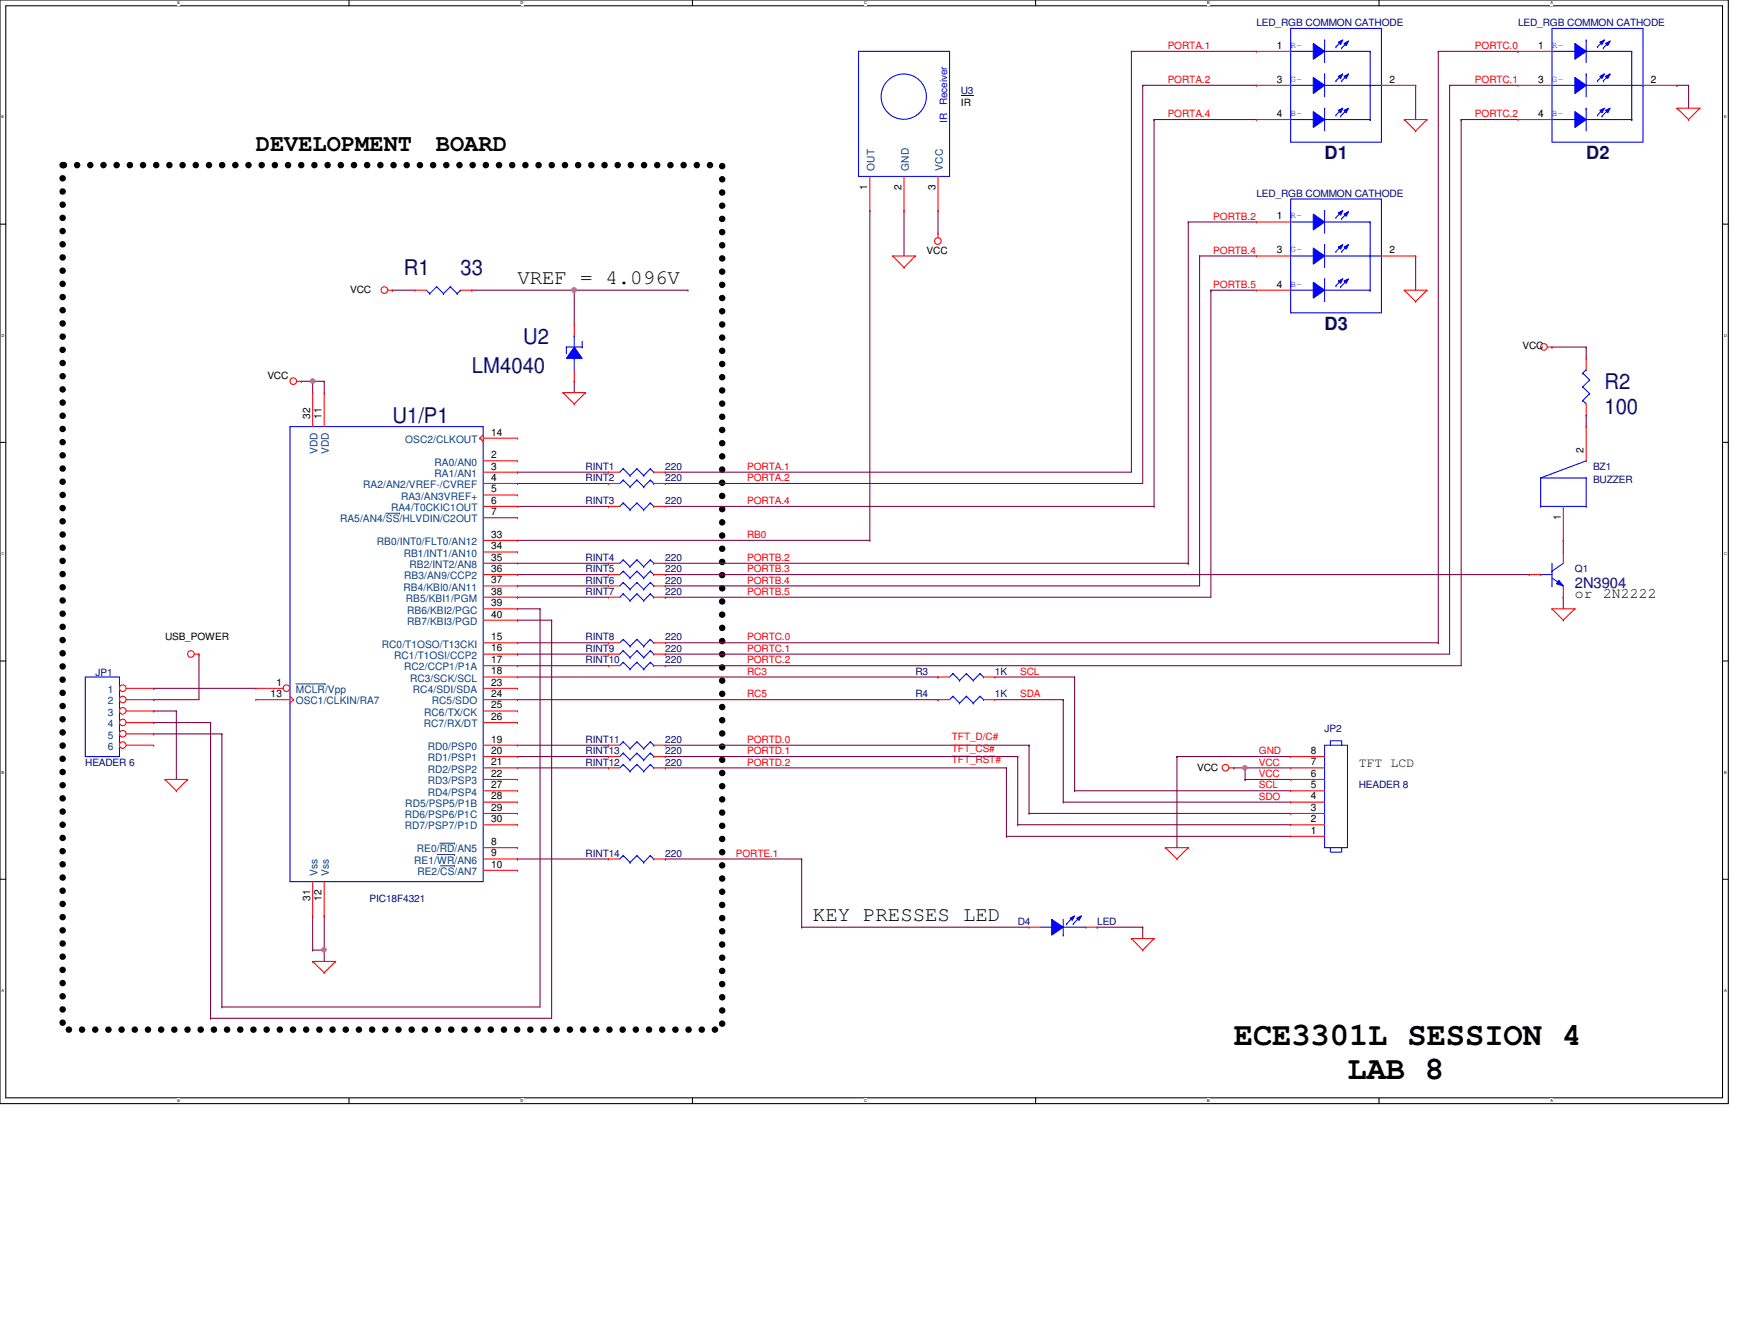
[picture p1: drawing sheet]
<svg xmlns="http://www.w3.org/2000/svg" width="279mm" height="216mm" viewBox="0 0 279 216" stroke-linecap="round" stroke-linejoin="round" font-family="sans-serif">
<path d="M0 0h278v177.4h-278zM.9 .9h276.2v175.6h-276.2z" fill="none" stroke="#000" stroke-width=".17"/>
<g fill="#fff">
<path d="M28.5 .1h.5v.7h-.5z"/>
<path d="M28.5 176.6h.5v.7h-.5z"/>
</g>
<path d="M56.1 0v.9M56.1 176.5v.9" fill="none" stroke="#000" stroke-width=".17"/>
<g fill="#fff">
<path d="M83.7 .1h.5v.7h-.5z"/>
<path d="M83.7 176.6h.5v.7h-.5z"/>
</g>
<path d="M111.4 0v.9M111.4 176.5v.9" fill="none" stroke="#000" stroke-width=".17"/>
<g fill="#fff">
<path d="M139 .1h.4v.7h-.4z"/>
<path d="M139 176.6h.4v.7h-.4z"/>
</g>
<path d="M166.6 0v.9M166.6 176.5v.9" fill="none" stroke="#000" stroke-width=".17"/>
<g fill="#fff">
<path d="M194.2 .1h.4v.7h-.4z"/>
<path d="M194.2 176.6h.4v.7h-.4z"/>
</g>
<path d="M221.8 0v.9M221.8 176.5v.9" fill="none" stroke="#000" stroke-width=".17"/>
<g fill="#fff">
<path d="M249.4 .1h.4v.7h-.4z"/>
<path d="M249.4 176.6h.4v.7h-.4z"/>
<path d="M.3 18.5h.4v.7h-.4z"/>
<path d="M277.3 18.5h.4v.7h-.4z"/>
<path d="M.3 53.6h.4v.7h-.4z"/>
<path d="M277.3 53.6h.5v.7h-.5z"/>
</g>
<path d="M0 36h.9M277.1 36h.9" fill="none" stroke="#000" stroke-width=".17"/>
<g fill="#fff">
<path d="M.3 88.6h.4v.8h-.4z"/>
<path d="M277.3 88.6h.5v.8h-.5z"/>
</g>
<path d="M0 71.1h.9M277.1 71.1h.9" fill="none" stroke="#000" stroke-width=".17"/>
<g fill="#fff">
<path d="M.3 123.8h.4v.7h-.4z"/>
<path d="M277.3 123.8h.4v.7h-.4z"/>
</g>
<path d="M0 106.3h.9M277.1 106.3h.9" fill="none" stroke="#000" stroke-width=".17"/>
<g fill="#fff">
<path d="M.3 158.9h.3v.7h-.3z"/>
<path d="M277.3 158.9h.4v.7h-.4z"/>
</g>
<path d="M0 141.4h.9M277.1 141.4h.9" fill="none" stroke="#000" stroke-width=".17"/>
<path d="M10.1 26.5h106.1v139h-106.1z" fill="none" stroke="#000" stroke-width="1.1" stroke-dasharray="0 2.1"/>
<path d="M52.2 152.7h.1M52.2 152.7v1.9M176.5 149.1h.1M176.5 149.1h7.3M183.8 149.1h.1M183.8 149.1v1.8" fill="none" stroke="#800040" stroke-width=".17"/>
<circle cx="52.1" cy="152.7" r=".34" fill="#f0f"/>
<circle cx="52.1" cy="152.7" r=".34" fill="none" stroke="#f0f" stroke-width=".17"/>
<path d="M50.3 61.3h.1M50.3 61.3h1.9M50.3 152.7h.1M50.3 152.7h1.9" fill="none" stroke="#800040" stroke-width=".17"/>
<circle cx="50.3" cy="61.3" r=".34" fill="#f0f"/>
<circle cx="50.3" cy="61.3" r=".34" fill="none" stroke="#f0f" stroke-width=".17"/>
<g fill="none" stroke="#800040" stroke-width=".17">
<path d="M233.2 13.7h.1M233.2 13.7h11M63.1 46.7h.1M63.1 46.7h3.7M75.9 46.7h.1M75.9 46.7h34.8M92.4 46.7h.1M92.4 46.7v5.5M110.7 46.7h.1M48.5 61.3h.1M48.5 61.3h1.8M50.3 61.3h.1"/>
<path d="M50.3 61.3v1.8M52.2 61.3h.1M52.2 61.3v1.8M83.2 75.9h.1M83.2 75.9h14.7M92.4 61.3h.1M92.4 61.3v1.8M107 75.9h.1M107 77.7h.1M107 75.9h75M107 77.7h76.8M83.2 99.7h.1"/>
<path d="M83.2 97.9h.1M83.2 94.2h.1M83.2 96h.1M83.2 99.7h5.5M83.2 97.9h3.7M83.2 94.2h14.7M83.2 96h14.7M83.2 92.4h14.7M86.9 97.9h.1M86.9 97.9v64h-51.2M88.7 99.7h.1M88.7 99.7v64h-54.8"/>
<path d="M97.9 92.4h.1M107 96h.1M107 96h87.8M24.7 112.5h.1M24.7 118h.1M24.7 116.2h.1M24.7 110.7h.1M24.7 114.3h.1M24.7 118h11M24.7 116.2h9.2M24.7 110.7h16.4M24.7 114.3h3.7"/>
<path d="M28.4 114.3h.1M28.4 114.3v11M32 105.2h.1M32 105.2v7.3h-7.3M33.9 116.2h.1M33.9 116.2v47.5M35.7 118h.1M35.7 118v43.9M83.2 112.5h67.7M83.2 119.8h14.7M83.2 108.8h67.7M97.9 119.8h.1"/>
<path d="M150.9 108.8h.1M150.9 112.5h.1M83.2 121.6h14.7M83.2 123.4h14.7M97.9 121.6h.1M97.9 123.4h.1M50.3 147.2h.1M50.3 147.2v5.5M52.2 147.2h.1M52.2 147.2v5.5M33.9 163.7h.1M35.7 161.9h.1"/>
</g>
<circle cx="92.3" cy="46.6" r=".37" fill="#f0f"/>
<circle cx="92.3" cy="46.6" r=".37" fill="none" stroke="#f0f" stroke-width=".17"/>
<g fill="none" stroke="#800040" stroke-width=".17">
<path d="M182 8.3h.1M182 8.3h20.1M182 8.3v67.6M183.8 13.7h.1M183.8 13.7h18.3M183.8 13.7v64M227.7 13.7h.1M227.7 13.7v5.5M233.2 13.7h.1M233.2 13.7v91.5h-126.2M235 19.2h.1M235 19.2v87.8h-128"/>
<path d="M235 19.2h9.2M269.7 13.7h.1M269.7 13.7h1.9M271.6 13.7h.1M271.6 13.7v3.7M193 41.1h.1M193 41.1h9.1M193 41.1v53.1h-86M194.8 46.7h.1M194.8 46.7h7.3M194.8 46.7v49.3M227.7 41.1h.1"/>
<path d="M227.7 41.1v5.6M249.6 55.8h.1M249.6 55.8h5.5M255.1 55.8h.1M255.1 55.8v1.8M83.2 77.7h.1M83.2 77.7h14.7M255.1 66.8h.1M255.1 66.8v1.8M83.2 86.9h56.7M107 94.2h.1M107 92.4h.1"/>
<path d="M107 92.4h139M139.9 86.9h.1M251.5 86.9h.1M251.5 96h.1M251.5 86.9v1.8M251.5 96v1.9M107 105.2h.1M107 107h.1M107 119.8h58.5M165.5 119.8h.1M165.5 119.8v11M83.2 138.1h.1"/>
<path d="M83.2 138.1h14.7M107 138.1h.1M107 123.4h.1M107 121.6h.1M107 138.1h21.9M107 123.4h54.9M107 121.6h56.7M128.9 138.1h.1M128.9 138.1v11M161.9 123.4h.1M161.9 123.4v11.1M163.7 121.6h.1"/>
<path d="M163.7 121.6v11M171 128.9h.1M171 128.9h36.6M172.8 127.1h.1M172.8 127.1h34.8M198.5 123.4h.1M198.5 123.4h1.8M128.9 149.1h.1M128.9 149.1h36.6"/>
</g>
<circle cx="200.2" cy="123.4" r=".34" fill="#f0f"/>
<circle cx="200.2" cy="123.4" r=".34" fill="none" stroke="#f0f" stroke-width=".17"/>
<g fill="none" stroke="#800040" stroke-width=".17">
<path d="M185.6 19.2h.1M185.6 19.2v62.2M185.6 19.2h16.5M231.4 8.3h.1M231.4 8.3v95M231.4 8.3h12.8M244.2 8.3h.1M139.9 33.9h.1M139.9 33.9v53M145.4 33.9h.1M145.4 33.9v7.2M150.9 33.9h.1"/>
<path d="M150.9 33.9v3.6M191.1 35.7h.1M191.1 35.7h11M191.1 35.7v54.9M83.2 81.4h14.7M83.2 90.6h14.7M97.9 81.4h.1M97.9 90.6h.1M107 81.4h78.6M107 90.6h84.1M185.6 81.4h.1M191.1 90.6h.1"/>
<path d="M83.2 105.2h.1M83.2 107h.1M83.2 103.3h14.7M83.2 105.2h14.7M83.2 107h14.7M97.9 103.3h.1M107 103.3h124.4M160 112.5h11M160 108.8h12.8M171 112.5h.1M171 112.5v16.4M172.8 108.8h.1"/>
<path d="M172.8 108.8v18.3M231.4 103.3h.1M161.9 134.5h.1M161.9 134.5h45.7M163.7 132.6h.1M163.7 132.6h43.9M165.5 130.8h.1M165.5 130.8h42.1M189.3 121.6h.1M189.3 121.6h18.3M189.3 121.6v14.7M200.3 125.3h.1"/>
<path d="M200.3 123.4h.1M200.3 125.3h7.3M200.3 123.4v1.9M200.3 123.4h7.3"/>
</g>
<g fill="none" stroke="#f00" stroke-width=".17">
<path d="M225.9 19.2h.1M225.9 19.2h3.6M225.9 19.2l1.8 1.8M229.5 19.2h.1M229.5 19.2l-1.8 1.8M269.7 17.4h.1M269.7 17.4h3.7M269.7 17.4l1.9 1.8M271.6 19.2h.1M273.4 17.4h.1M273.4 17.4l-1.8 1.8M150.9 37.5h.1"/>
<path d="M150.9 37.5v.7M227.7 21h.1M62.4 46.7h.7M63.1 46.7h.1M143.6 41.1h.1M143.6 41.1h3.6M143.6 41.1l1.8 1.9M145.4 43h.1M147.2 41.1h.1M147.2 41.1l-1.8 1.9M225.9 46.7h.1M225.9 46.7h3.6"/>
<path d="M225.9 46.7l1.8 1.8M227.7 48.5h.1M229.5 46.7h.1M229.5 46.7l-1.8 1.8M248.9 55.8h.7M249.6 55.8h.1M47.8 61.3h.7M48.5 61.3h.1M90.6 63.1h.1M90.6 63.1h3.6M90.6 63.1l1.8 1.8M92.4 64.9h.1"/>
<path d="M94.2 63.1h.1M94.2 63.1l-1.8 1.8M97.9 90.6h.1M97.9 90.6h1.8M105.2 90.6h1.8M107 90.6h.1M249.6 97.9h.1M249.6 97.9h3.7M249.6 97.9l1.9 1.8M251.5 99.7h.1M253.3 97.9h.1M253.3 97.9l-1.8 1.8"/>
<path d="M31.3 105.2h.7M32 105.2h.1M26.5 125.3h.1M26.5 125.3h3.7M26.5 125.3l1.9 1.8M28.4 127.1h.1M30.2 125.3h.1M30.2 125.3l-1.8 1.8M187.5 136.3h.1M187.5 136.3h3.6M187.5 136.3l1.8 1.8M189.3 138.1h.1"/>
<path d="M191.1 136.3h.1M191.1 136.3l-1.8 1.8M197.7 123.4h.8M198.5 123.4h.1M50.3 154.6h.1M50.3 154.6h3.7M50.3 154.6l1.9 1.8M52.2 156.4h.1M54 154.6h.1M54 154.6l-1.8 1.8M182 150.9h.1M182 150.9h3.6"/>
<path d="M182 150.9l1.8 1.8M183.8 152.7h.1M185.6 150.9h.1M185.6 150.9l-1.8 1.8"/>
<circle cx="150.8" cy="38.8" r=".54"/>
<circle cx="61.8" cy="46.6" r=".54"/>
<circle cx="248.3" cy="55.8" r=".54"/>
<circle cx="47.2" cy="61.3" r=".54"/>
<circle cx="30.7" cy="105.1" r=".54"/>
<circle cx="197.1" cy="123.4" r=".54"/>
</g>
<path d="M100.2 90h.1M100.2 90l-.5 .6M100.2 90l1.1 1.1M101.3 91.1h.1M102.4 90h.1M102.4 90l-1.1 1.1M102.4 90l1.1 1.1M103.5 91.1h.1M104.6 90h.1M104.6 90l-1.1 1.1M104.6 90l.6 .6M105.2 90.6h.1" fill="none" stroke="#00f" stroke-width=".17"/>
<path d="M211.2 7l1.9 1.3-1.9 1.2z" fill-rule="evenodd" fill="#00f"/>
<path d="M211.2 7l1.9 1.3-1.9 1.2z" fill="none" stroke="#00f" stroke-width=".17"/>
<path d="M215.3 6.8l.7-.4-.4 .8z" fill-rule="evenodd" fill="#00f"/>
<path d="M214.9 7.5h.1M215.3 6.8l.7-.4-.4 .8zM216 6.4l-1.1 1.1" fill="none" stroke="#00f" stroke-width=".17"/>
<path d="M216.2 7l.7-.4-.4 .7z" fill-rule="evenodd" fill="#00f"/>
<path d="M207.6 8.3h12.8M213.1 6.4h.1M213.1 6.4v3.7M214.9 18.5h.1M216 17.4l-1.1 1.1M216.2 7l.7-.4-.4 .7zM220.4 8.3h.1" fill="none" stroke="#00f" stroke-width=".17"/>
<path d="M211.2 12.4l1.9 1.3-1.9 1.3z" fill-rule="evenodd" fill="#00f"/>
<path d="M211.2 12.4l1.9 1.3-1.9 1.3z" fill="none" stroke="#00f" stroke-width=".17"/>
<path d="M211.2 17.9l1.9 1.3-1.9 1.3z" fill-rule="evenodd" fill="#00f"/>
<path d="M207.6 13.7h12.8M207.6 19.2h12.8M211.2 17.9l1.9 1.3-1.9 1.3zM215.6 18.7h.1M215.8 13h.1M216.7 17.6l-1.1 1.1M216.9 11.9l-1.1 1.1M220.4 13.7h.1M220.4 19.2h.1" fill="none" stroke="#00f" stroke-width=".17"/>
<path d="M215.3 12.3l.7-.4-.4 .7z" fill-rule="evenodd" fill="#00f"/>
<path d="M215.3 12.3l.7-.4-.4 .7z" fill="none" stroke="#00f" stroke-width=".17"/>
<path d="M216.2 12.3l.7-.4-.4 .7z" fill-rule="evenodd" fill="#00f"/>
<path d="M216.2 12.3l.7-.4-.4 .7z" fill="none" stroke="#00f" stroke-width=".17"/>
<path d="M215.3 17.7l.7-.3-.4 .7z" fill-rule="evenodd" fill="#00f"/>
<path d="M215.3 17.7l.7-.3-.4 .7z" fill="none" stroke="#00f" stroke-width=".17"/>
<path d="M216.2 17.7l.7-.3-.4 .7z" fill-rule="evenodd" fill="#00f"/>
<g fill="none" stroke="#00f" stroke-width=".17">
<path d="M207.6 4.6h14.6v18.3h-14.6zM213.1 11.9h.1M213.1 17.4h.1M213.1 11.9v3.7M213.1 17.4v3.6M214.9 13h.1M215.8 7.7h.1M216 11.9l-1.1 1.1M216.2 17.7l.7-.3-.4 .7zM216.9 6.6l-1.1 1.1M220.4 19.2h.1M220.4 8.3v10.9"/>
<path d="M220.4 13.7h1.8M222.2 13.7h.1M91.1 55.8h.1M91.1 56.7h.1M91.1 55.8h2.5M91.1 55.8v.9M92.4 57.6h.1M92.4 54h.1M92.4 54v1.8M92.4 57.6v1.8M93.6 55.8h.1M93.6 54.9v.9"/>
</g>
<path d="M202.1 8.3h.1M202.1 13.7h.1M202.1 19.2h.1M202.1 8.3h5.5M202.1 13.7h5.5M202.1 19.2h5.5M222.2 13.7h5.5M227.7 13.7h.1" fill="none" stroke="#f00" stroke-width=".17"/>
<path d="M92.4 55.8l1.2 1.8h-2.5z" fill-rule="evenodd" fill="#00f"/>
<g fill="none" stroke="#00f" stroke-width=".17">
<path d="M92.4 55.8l1.2 1.8h-2.5zM46.7 68.6h31v73.1h-31zM100.2 75.4h.1M100.2 75.4l-.5 .5M100.2 75.4l1.1 1.1M101.3 76.5h.1M102.4 75.4h.1M102.4 75.4l-1.1 1.1M102.4 75.4l1.1 1.1M103.5 76.5h.1M104.6 75.4h.1M104.6 75.4l-1.1 1.1"/>
<path d="M104.6 75.4l.6 .5M105.2 75.9h.1M100.2 80.9h.1M100.2 80.9l-.5 .5M100.2 80.9l1.1 1.1M101.3 82h.1M102.4 80.9h.1M102.4 80.9l-1.1 1.1M102.4 80.9l1.1 1.1M103.5 82h.1M104.6 80.9h.1M104.6 80.9l-1.1 1.1"/>
<path d="M104.6 80.9l.6 .5M105.2 81.4h.1M100.2 104.6h.1M100.2 102.8h.1M100.2 104.6l-.5 .6M100.2 104.6l1.1 1.1M100.2 102.8l-.5 .5M100.2 102.8l1.1 1.1M101.3 105.7h.1M101.3 103.9h.1M102.4 104.6h.1M102.4 102.8h.1"/>
<path d="M102.4 104.6l-1.1 1.1M102.4 104.6l1.1 1.1M102.4 102.8l-1.1 1.1M102.4 102.8l1.1 1.1M103.5 105.7h.1M103.5 103.9h.1M104.6 104.6h.1M104.6 102.8h.1M104.6 104.6l-1.1 1.1M104.6 104.6l.6 .6M104.6 102.8l-1.1 1.1M104.6 102.8l.6 .5"/>
<path d="M105.2 105.2h.1M105.2 103.3h.1"/>
</g>
<g fill="none" stroke="#f00" stroke-width=".17">
<path d="M92.4 52.2h.1M92.4 52.2v1.8M92.4 59.4v1.9M92.4 61.3h.1M97.9 75.9h.1M97.9 75.9h1.8M105.2 75.9h1.8M107 75.9h.1M97.9 81.4h.1M97.9 81.4h1.8M105.2 81.4h1.8M107 81.4h.1"/>
<path d="M97.9 105.2h.1M97.9 103.3h.1M97.9 105.2h1.8M97.9 103.3h1.8M105.2 105.2h1.8M105.2 103.3h1.8M107 105.2h.1M107 103.3h.1"/>
</g>
<circle cx="46.1" cy="110.6" r=".54" fill="#fff"/>
<g fill="none" stroke="#f00" stroke-width=".17">
<path d="M50.3 63.1h.1M50.3 63.1v5.5M52.2 63.1h.1M52.2 63.1v5.5M77.2 70.4h.1M77.2 70.4l.5 .6M77.7 71h.1M77.7 74.1h5.5M77.7 75.9h5.5M77.7 77.7h5.5M77.7 79.6h5.5M77.7 69.9l-.5 .5"/>
<path d="M77.7 70.4h5.5M83.2 74.1h.1M83.2 75.9h.1M83.2 77.7h.1M83.2 79.6h.1M83.2 70.4h.1M77.7 81.4h5.5M77.7 83.2h5.5M77.7 86.9h5.5M77.7 88.7h5.5M77.7 90.6h5.5M77.7 92.4h5.5"/>
<path d="M77.7 94.2h5.5M77.7 96h5.5M77.7 97.9h5.5M77.7 99.7h5.5M83.2 81.4h.1M83.2 83.2h.1M83.2 86.9h.1M83.2 88.7h.1M83.2 90.6h.1M83.2 92.4h.1M83.2 94.2h.1M83.2 96h.1"/>
<path d="M83.2 97.9h.1M83.2 99.7h.1M97.9 96h.1M97.9 96h1.8M105.2 96h1.8M107 96h.1M41.1 110.7h.1M41.1 112.5h.1M41.1 110.7h4.5M41.1 112.5h5.6M46.7 113h.1M46.7 111.9l.5 .6"/>
<path d="M47.2 112.5h.1M47.2 112.5l-.5 .5M77.7 110.7h5.5M77.7 112.5h5.5M77.7 119.8h5.5M77.7 116.2h5.5M77.7 114.3h5.5M77.7 108.8h5.5M77.7 107h5.5M77.7 105.2h5.5M77.7 103.3h5.5M83.2 119.8h.1"/>
<path d="M83.2 116.2h.1M83.2 114.3h.1M83.2 112.5h.1M83.2 110.7h.1M83.2 108.8h.1M83.2 107h.1M83.2 105.2h.1M83.2 103.3h.1M77.7 136.3h5.5M77.7 138.1h5.5M77.7 139.9h5.5M77.7 121.6h5.5"/>
<path d="M77.7 123.4h5.5M77.7 125.3h5.5M77.7 127.1h5.5M77.7 128.9h5.5M77.7 130.8h5.5M77.7 132.6h5.5M83.2 136.3h.1M83.2 138.1h.1M83.2 139.9h.1M83.2 121.6h.1M83.2 123.4h.1M83.2 125.3h.1"/>
<path d="M83.2 127.1h.1M83.2 128.9h.1M83.2 130.8h.1M83.2 132.6h.1M50.3 147.2h.1M50.3 141.7v5.5M52.2 147.2h.1M52.2 141.7v5.5"/>
<circle cx="46.1" cy="110.6" r=".54"/>
</g>
<path d="M62.1 82.5h2.2M64.3 82.5h.1M47.6 109.9h4.7M52.3 109.9h.1M70.3 137.4h2.8M70.7 135.6h2.4M70.8 139.2h2.3M73.1 135.6h.1M73.1 137.4h.1M73.1 139.2h.1" fill="none" stroke="#004080" stroke-width=".16"/>
<g fill="none" stroke="#00f" stroke-width=".17">
<path d="M100.2 95.5h.1M100.2 95.5l-.5 .5M100.2 95.5l1.1 1.1M101.3 96.6h.1M102.4 95.5h.1M102.4 95.5l-1.1 1.1M102.4 95.5l1.1 1.1M103.5 96.6h.1M104.6 95.5h.1M104.6 95.5l-1.1 1.1M104.6 95.5l.6 .5M105.2 96h.1"/>
<path d="M167.3 149.1h1.9M169.2 149.1h.1M171 150.3h.1M171 147.8v2.5M171 149.1h3.7M174.7 149.1h.1"/>
</g>
<path d="M169.2 147.8l1.8 1.3-1.8 1.2z" fill-rule="evenodd" fill="#00f"/>
<path d="M169.2 147.8l1.8 1.3-1.8 1.2z" fill="none" stroke="#00f" stroke-width=".17"/>
<path d="M173.2 147.6l.7-.4-.3 .8z" fill-rule="evenodd" fill="#00f"/>
<path d="M173.2 147.6l.7-.4-.3 .8z" fill="none" stroke="#00f" stroke-width=".17"/>
<path d="M172.1 147.6l.7-.4-.3 .8z" fill-rule="evenodd" fill="#00f"/>
<g fill="none" stroke="#00f" stroke-width=".17">
<path d="M68.6 46.7l.5 .5M69.1 47.2h.1M70.2 46.1h.1M70.2 46.1l-1.1 1.1M70.2 46.1l1.1 1.1M71.3 47.2h.1M72.4 46.1h.1M72.4 46.1l-1.1 1.1M72.4 46.1l1.1 1.1M73.5 47.2h.1M74.1 46.7h.1M74.1 46.7l-.6 .5"/>
<path d="M254.6 60h.1M254.6 60l1.1 1.1M255.1 59.4h.1M255.1 59.4l-.5 .6M100.2 77.2h.1M100.2 77.2l-.5 .5M100.2 77.2l1.1 1.1M101.3 78.3h.1M102.4 77.2h.1M102.4 77.2l-1.1 1.1M102.4 77.2l1.1 1.1M103.5 78.3h.1"/>
<path d="M104.6 77.2h.1M104.6 77.2l-1.1 1.1M104.6 77.2l.6 .5M105.2 77.7h.1M254.6 64.4h.1M254.6 62.2h.1M254.6 64.4l.5 .5M254.6 62.2l1.1 1.1M255.7 63.3h.1M255.7 61.1h.1M255.7 63.3l-1.1 1.1M255.7 61.1l-1.1 1.1"/>
<path d="M100.2 91.8h.1M100.2 93.6h.1M100.2 91.8l-.5 .6M100.2 91.8l1.1 1.1M100.2 93.6l-.5 .6M100.2 93.6l1.1 1.1M101.3 92.9h.1M101.3 94.7h.1M102.4 91.8h.1M102.4 93.6h.1M102.4 91.8l-1.1 1.1M102.4 91.8l1.1 1.1"/>
<path d="M102.4 93.6l-1.1 1.1M102.4 93.6l1.1 1.1M103.5 92.9h.1M103.5 94.7h.1M104.6 91.8h.1M104.6 93.6h.1M104.6 91.8l-1.1 1.1M104.6 91.8l.6 .6M104.6 93.6l-1.1 1.1M104.6 93.6l.6 .6M105.2 92.4h.1M105.2 94.2h.1"/>
<path d="M213.1 119.8h3.6v16.5h-3.6zM214 119.8v-.7h1.8v.7M100.2 121.1h.1M100.2 137.5h.1M100.2 121.1l-.5 .5M100.2 121.1l1.1 1.1M100.2 137.5l-.5 .6M100.2 137.5l1.1 1.1M101.3 122.2h.1M101.3 138.6h.1M102.4 121.1h.1M102.4 137.5h.1"/>
<path d="M102.4 121.1l-1.1 1.1M102.4 121.1l1.1 1.1M102.4 137.5l-1.1 1.1M102.4 137.5l1.1 1.1M103.5 122.2h.1M103.5 138.6h.1M104.6 121.1h.1M104.6 137.5h.1M104.6 121.1l-1.1 1.1M104.6 121.1l.6 .5M104.6 137.5l-1.1 1.1M104.6 137.5l.6 .6"/>
<path d="M105.2 121.6h.1M105.2 138.1h.1M214 136.3v.7h1.8v-.7M171.6 148.5h.1M172.1 147.6l.7-.4-.3 .8zM172.6 148.5h.1M172.6 147.4l-1 1.1M173.7 147.4l-1.1 1.1"/>
</g>
<g fill="none" stroke="#f00" stroke-width=".17">
<path d="M66.8 46.7h.1M66.8 46.7h1.8M74.1 46.7h1.8M75.9 46.7h.1M255.1 57.6h.1M255.1 57.6v1.8M97.9 77.7h.1M97.9 77.7h1.8M105.2 77.7h1.8M107 77.7h.1M255.1 66.8h.1M255.1 64.9v1.9"/>
<path d="M97.9 92.4h.1M97.9 94.2h.1M97.9 92.4h1.8M97.9 94.2h1.8M105.2 92.4h1.8M105.2 94.2h1.8M107 92.4h.1M107 94.2h.1M97.9 121.6h.1M97.9 138.1h.1M97.9 121.6h1.8M97.9 138.1h1.8"/>
<path d="M105.2 121.6h1.8M105.2 138.1h1.8M107 121.6h.1M107 138.1h.1M207.6 134.5h.1M207.6 132.6h.1M207.6 130.8h.1M207.6 128.9h.1M207.6 127.1h.1M207.6 125.3h.1M207.6 123.4h.1M207.6 121.6h.1"/>
<path d="M207.6 121.6h5.5M207.6 134.5h5.5M207.6 132.6h5.5M207.6 130.8h5.5M207.6 128.9h5.5M207.6 127.1h5.5M207.6 125.3h5.5M207.6 123.4h5.5M165.5 149.1h.1M165.5 149.1h1.8M174.7 149.1h1.8M176.5 149.1h.1"/>
</g>
<path d="M211.2 34.4l1.9 1.3-1.9 1.3z" fill-rule="evenodd" fill="#00f"/>
<path d="M211.2 34.4l1.9 1.3-1.9 1.3z" fill="none" stroke="#00f" stroke-width=".17"/>
<path d="M215.3 34.2l.7-.3-.4 .7z" fill-rule="evenodd" fill="#00f"/>
<path d="M214.9 35h.1M215.3 34.2l.7-.3-.4 .7zM216 33.9l-1.1 1.1" fill="none" stroke="#00f" stroke-width=".17"/>
<path d="M216.2 34.4l.7-.4-.4 .8z" fill-rule="evenodd" fill="#00f"/>
<path d="M207.6 35.7h12.8M213.1 33.9h.1M213.1 33.9v3.6M216.2 34.4l.7-.4-.4 .8zM220.4 35.7h.1M214.9 45.9h.1M216 44.8l-1.1 1.1" fill="none" stroke="#00f" stroke-width=".17"/>
<path d="M211.2 39.9l1.9 1.2-1.9 1.4z" fill-rule="evenodd" fill="#00f"/>
<path d="M211.2 39.9l1.9 1.2-1.9 1.4z" fill="none" stroke="#00f" stroke-width=".17"/>
<path d="M211.2 45.4l1.9 1.3-1.9 1.2z" fill-rule="evenodd" fill="#00f"/>
<path d="M216.9 39.3l-1.1 1.1M207.6 41.1h12.8M207.6 46.7h12.8M211.2 45.4l1.9 1.3-1.9 1.2zM215.6 46.1h.1M215.8 40.4h.1M216.7 45l-1.1 1.1M220.4 41.1h.1M220.4 46.7h.1" fill="none" stroke="#00f" stroke-width=".17"/>
<path d="M215.3 39.7l.7-.4-.4 .7z" fill-rule="evenodd" fill="#00f"/>
<path d="M215.3 39.7l.7-.4-.4 .7z" fill="none" stroke="#00f" stroke-width=".17"/>
<path d="M216.2 39.7l.7-.4-.4 .7z" fill-rule="evenodd" fill="#00f"/>
<path d="M216.2 39.7l.7-.4-.4 .7z" fill="none" stroke="#00f" stroke-width=".17"/>
<path d="M215.3 45.2l.7-.4-.4 .8z" fill-rule="evenodd" fill="#00f"/>
<path d="M215.3 45.2l.7-.4-.4 .8z" fill="none" stroke="#00f" stroke-width=".17"/>
<path d="M216.2 45.2l.7-.4-.4 .8z" fill-rule="evenodd" fill="#00f"/>
<g fill="none" stroke="#00f" stroke-width=".17">
<path d="M207.6 32h14.6v18.3h-14.6zM213.1 39.3h.1M213.1 39.3v3.7M215.8 35.1h.1M216 39.3l-1.1 1.1M216.9 34l-1.1 1.1M220.4 35.7v11M213.1 44.8h.1M213.1 44.8v3.7M214.9 40.4h.1M216.2 45.2l.7-.4-.4 .8zM220.4 46.7h.1"/>
<path d="M220.4 41.1h1.8M222.2 41.1h.1M247.8 92.4h.1M247.8 92.4h1.8M249.6 91.8h.1M249.6 94.2h.1M249.6 92.9l1.9 1.3M249.6 90.6v3.6M251.5 94.2h.1M251.5 90.6l-1.9 1.2M100.2 119.3h.1M100.2 119.3l-.5 .5"/>
<path d="M100.2 119.3l1.1 1.1M102.4 119.3h.1M102.4 119.3l-1.1 1.1M102.4 119.3l1.1 1.1M104.6 119.3h.1M104.6 119.3l-1.1 1.1M104.6 119.3l.6 .5M105.2 119.8h.1M101.3 120.4h.1M103.5 120.4h.1"/>
</g>
<path d="M202.1 35.7h.1M202.1 35.7h5.5M202.1 41.1h.1M202.1 46.7h.1M202.1 41.1h5.5M202.1 46.7h5.5M222.2 41.1h5.5M227.7 41.1h.1M97.9 119.8h.1M97.9 119.8h1.8M105.2 119.8h1.8M107 119.8h.1" fill="none" stroke="#f00" stroke-width=".17"/>
<path d="M250.7 93.3l.8 .9-1.1-.3z" fill="#00f"/>
<g fill="none" stroke="#00f" stroke-width=".17">
<path d="M250.7 93.3l.8 .9-1.1-.3zM13.7 108.8h5.5v12.8h-5.5zM100.2 106.5h.1M100.2 106.5l-.5 .5M100.2 106.5l1.1 1.1M101.3 107.6h.1M102.4 106.5h.1M102.4 106.5l-1.1 1.1M102.4 106.5l1.1 1.1M103.5 107.6h.1M104.6 106.5h.1M104.6 106.5l-1.1 1.1"/>
<path d="M104.6 106.5l.6 .5M105.2 107h.1M100.2 122.9h.1M100.2 122.9l-.5 .5M100.2 122.9l1.1 1.1M101.3 124h.1M102.4 122.9h.1M102.4 122.9l-1.1 1.1M102.4 122.9l1.1 1.1M103.5 124h.1M104.6 122.9h.1M104.6 122.9l-1.1 1.1"/>
<path d="M104.6 122.9l.6 .5M105.2 123.4h.1"/>
</g>
<g fill="none" stroke="#f00" stroke-width=".17">
<path d="M246 92.4h.1M246 92.4h1.8M251.5 88.7h.1M251.5 96h.1M251.5 88.7v1.9M251.5 94.2v1.8M97.9 107h.1M97.9 107h1.8M105.2 107h1.8M107 107h.1M97.9 123.4h.1M97.9 123.4h1.8"/>
<path d="M105.2 123.4h1.8M107 123.4h.1"/>
</g>
<circle cx="19.7" cy="110.6" r=".54" fill="#fff"/>
<g fill="none" stroke="#f00" stroke-width=".17">
<path d="M20.3 110.7h4.4M24.7 110.7h.1"/>
<circle cx="19.7" cy="110.6" r=".54"/>
</g>
<circle cx="19.7" cy="112.5" r=".54" fill="#fff"/>
<g fill="none" stroke="#f00" stroke-width=".17">
<path d="M20.3 112.5h4.4M24.7 112.5h.1"/>
<circle cx="19.7" cy="112.5" r=".54"/>
</g>
<circle cx="19.7" cy="114.3" r=".54" fill="#fff"/>
<g fill="none" stroke="#f00" stroke-width=".17">
<path d="M20.3 114.3h4.4M24.7 114.3h.1"/>
<circle cx="19.7" cy="114.3" r=".54"/>
</g>
<circle cx="19.7" cy="116.1" r=".54" fill="#fff"/>
<g fill="none" stroke="#f00" stroke-width=".17">
<path d="M20.3 116.2h4.4M24.7 116.2h.1"/>
<circle cx="19.7" cy="116.1" r=".54"/>
</g>
<circle cx="19.7" cy="118" r=".54" fill="#fff"/>
<g fill="none" stroke="#f00" stroke-width=".17">
<path d="M20.3 118h4.4M24.7 118h.1"/>
<circle cx="19.7" cy="118" r=".54"/>
</g>
<circle cx="19.7" cy="119.8" r=".54" fill="#fff"/>
<g fill="none" stroke="#f00" stroke-width=".17">
<path d="M20.3 119.8h4.4M24.7 119.8h.1M150.9 112.5h.1M150.9 112.5h1.8M158.2 112.5h1.8M160 112.5h.1"/>
<circle cx="19.7" cy="119.8" r=".54"/>
</g>
<path d="M153.3 111.9h.1M153.3 111.9l-.6 .6M153.3 111.9l1 1.1M154.3 113h.1M155.4 111.9h.1M155.4 111.9l-1.1 1.1M155.4 111.9l1.1 1.1M156.5 113h.1M157.6 111.9h.1M157.6 111.9l-1.1 1.1M157.6 111.9l.6 .6M158.2 112.5h.1" fill="none" stroke="#00f" stroke-width=".17"/>
<path d="M253.3 7l1.8 1.3-1.8 1.2z" fill-rule="evenodd" fill="#00f"/>
<path d="M253.3 7l1.8 1.3-1.8 1.2z" fill="none" stroke="#00f" stroke-width=".17"/>
<path d="M257.3 6.8l.8-.4-.4 .8z" fill-rule="evenodd" fill="#00f"/>
<path d="M257 7.5h.1M257.3 6.8l.8-.4-.4 .8zM258.1 6.4l-1.1 1.1" fill="none" stroke="#00f" stroke-width=".17"/>
<path d="M258.2 7l.8-.4-.4 .7z" fill-rule="evenodd" fill="#00f"/>
<path d="M249.6 8.3h12.9M255.1 6.4h.1M255.1 6.4v3.7M257 18.5h.1M258.1 17.4l-1.1 1.1M258.2 7l.8-.4-.4 .7zM262.5 8.3h.1" fill="none" stroke="#00f" stroke-width=".17"/>
<path d="M253.3 12.4l1.8 1.3-1.8 1.3z" fill-rule="evenodd" fill="#00f"/>
<path d="M253.3 12.4l1.8 1.3-1.8 1.3z" fill="none" stroke="#00f" stroke-width=".17"/>
<path d="M253.3 17.9l1.8 1.3-1.8 1.3z" fill-rule="evenodd" fill="#00f"/>
<path d="M249.6 13.7h12.9M249.6 19.2h12.9M253.3 17.9l1.8 1.3-1.8 1.3zM257.7 18.7h.1M257.9 13h.1M258.8 17.6l-1.1 1.1M259 11.9l-1.1 1.1M262.5 13.7h.1M262.5 19.2h.1" fill="none" stroke="#00f" stroke-width=".17"/>
<path d="M257.3 12.3l.8-.4-.4 .7z" fill-rule="evenodd" fill="#00f"/>
<path d="M257.3 12.3l.8-.4-.4 .7z" fill="none" stroke="#00f" stroke-width=".17"/>
<path d="M258.2 12.3l.8-.4-.4 .7z" fill-rule="evenodd" fill="#00f"/>
<path d="M258.2 12.3l.8-.4-.4 .7z" fill="none" stroke="#00f" stroke-width=".17"/>
<path d="M257.3 17.7l.8-.3-.4 .7z" fill-rule="evenodd" fill="#00f"/>
<path d="M257.3 17.7l.8-.3-.4 .7z" fill="none" stroke="#00f" stroke-width=".17"/>
<path d="M258.2 17.7l.8-.3-.4 .7z" fill-rule="evenodd" fill="#00f"/>
<g fill="none" stroke="#00f" stroke-width=".17">
<path d="M138.1 8.3h14.6v20.1h-14.6zM249.6 4.6h14.7v18.3h-14.7zM255.1 11.9h.1M255.1 17.4h.1M255.1 11.9v3.7M255.1 17.4v3.6M257 13h.1M257.9 7.7h.1M258.1 11.9l-1.1 1.1M258.2 17.7l.8-.3-.4 .7zM259 6.6l-1.1 1.1M262.5 19.2h.1"/>
<path d="M262.5 8.3v10.9M262.5 13.7h1.8M264.3 13.7h.1M247.8 76.8h.1M247.8 76.8h7.3M247.8 76.8v4.6M255.1 76.8h.1M255.1 74.1h.1M255.1 76.8v4.6M255.1 74.1l-7.3 2.7M247.8 81.4h.1M247.8 81.4h7.3"/>
<path d="M255.1 81.4h.1M153.3 108.3h.1M153.3 108.3l-.6 .5M153.3 108.3l1 1.1M154.3 109.4h.1M155.4 108.3h.1M155.4 108.3l-1.1 1.1M155.4 108.3l1.1 1.1M156.5 109.4h.1M157.6 108.3h.1M157.6 108.3l-1.1 1.1M157.6 108.3l.6 .5"/>
<path d="M158.2 108.8h.1"/>
<circle cx="145.4" cy="15.5" r="3.6"/>
</g>
<g fill="none" stroke="#f00" stroke-width=".17">
<path d="M244.2 8.3h.1M244.2 13.7h.1M244.2 19.2h.1M244.2 8.3h5.4M244.2 13.7h5.4M244.2 19.2h5.4M264.3 13.7h5.4M269.7 13.7h.1M139.9 33.9h.1M139.9 28.4v5.5M145.4 33.9h.1M145.4 28.4v5.5"/>
<path d="M150.9 33.9h.1M150.9 28.4v5.5M255.1 68.6h.1M255.1 68.6v5.5M251.5 86.9h.1M251.5 81.4v5.5M150.9 108.8h.1M150.9 108.8h1.8M158.2 108.8h1.8M160 108.8h.1"/>
</g>
<path d="M154.6 15.4h2" fill="none" stroke="#000080" stroke-width=".16"/>
<circle cx="52.1" cy="152.7" r=".34" fill="#f0f"/>
<circle cx="52.1" cy="152.7" r=".34" fill="none" stroke="#f0f" stroke-width=".17"/>
<circle cx="50.3" cy="61.3" r=".34" fill="#f0f"/>
<circle cx="50.3" cy="61.3" r=".34" fill="none" stroke="#f0f" stroke-width=".17"/>
<circle cx="92.3" cy="46.6" r=".37" fill="#f0f"/>
<circle cx="92.3" cy="46.6" r=".37" fill="none" stroke="#f0f" stroke-width=".17"/>
<circle cx="200.2" cy="123.4" r=".34" fill="#f0f"/>
<circle cx="200.2" cy="123.4" r=".34" fill="none" stroke="#f0f" stroke-width=".17"/>
<g font-size="5.2">
<text x="198.5" y="168">ECE3301L SESSION 4</text>
<text x="216.7" y="173.5">LAB 8</text>
</g>
<g font-size="3.8">
<text x="41.1" y="24.3">DEVELOPMENT</text>
<text x="70.1" y="24.3">BOARD</text>
</g>
<g font-size="3.5" fill="#000080">
<text x="64.9" y="44.2">R1</text>
<text x="74.1" y="44.2">33</text>
<text x="75.9" y="60">LM4040</text>
<text x="84.2" y="55.2">U2</text>
<text x="258.1" y="62.5">R2</text>
<text x="63.1" y="68">U1/P1</text>
<text x="258.1" y="66.5">100</text>
</g>
<g font-size="3.3">
<text x="83.2" y="45.7">VREF = 4.096V</text>
<text x="130.8" y="148.1">KEY PRESSES LED</text>
</g>
<g font-size="2.9" fill="#000080">
<text x="213.1" y="25.6">D1</text>
<text x="255.1" y="25.6">D2</text>
<text x="213.1" y="53">D3</text>
</g>
<text font-size="2.4" fill="#000080" x="253.3" y="94.6">2N3904</text>
<g font-size="2.4">
<text x="253.3" y="96.1">or</text>
<text x="257.9" y="96.1">2N2222</text>
</g>
<text font-size="2.1" x="218.6" y="123.3">TFT LCD</text>
<g font-size="1.7">
<text x="205.4" y="7.8">1</text>
<text x="247.4" y="7.8">1</text>
<text x="205.4" y="13.3">3</text>
<text x="223.5" y="13.3">2</text>
<text x="247.4" y="13.3">3</text>
<text x="265.6" y="13.3">2</text>
<text x="205.4" y="18.8">4</text>
<text x="247.4" y="18.8">4</text>
<text x="139.5" y="30.5" transform="rotate(-90 139.5 30.5)">1</text>
<text x="145" y="30.5" transform="rotate(-90 145 30.5)">2</text>
<text x="150.5" y="30.5" transform="rotate(-90 150.5 30.5)">3</text>
<text x="205.4" y="35.3">1</text>
<text x="205.4" y="40.7">3</text>
<text x="223.5" y="40.7">2</text>
<text x="205.4" y="46.2">4</text>
<text x="49.9" y="67.3" transform="rotate(-90 49.9 67.3)">32</text>
<text x="51.7" y="67.3" transform="rotate(-90 51.7 67.3)">11</text>
<text x="79" y="70">14</text>
<text x="79" y="73.7">2</text>
<text x="79" y="75.5">3</text>
<text x="79" y="77.3">4</text>
<text x="254.7" y="72.8" transform="rotate(-90 254.7 72.8)">2</text>
<text x="79" y="79.2">5</text>
<text x="79" y="81">6</text>
<text x="79" y="82.8">7</text>
<text x="251" y="83.6" transform="rotate(-90 251 83.6)">1</text>
<text x="79" y="86.4">33</text>
<text x="79" y="88.3">34</text>
<text x="79" y="90.1">35</text>
<text x="79" y="91.9">36</text>
<text x="79" y="93.8">37</text>
<text x="79" y="95.6">38</text>
<text x="79" y="97.5">39</text>
<text x="79" y="99.3">40</text>
<text x="79" y="106.6">17</text>
<text x="79" y="104.7">16</text>
<text x="79" y="102.9">15</text>
<text x="43.5" y="112.1">13</text>
<text x="44.4" y="110.2">1</text>
<text x="79" y="113.9">25</text>
<text x="79" y="112.1">24</text>
<text x="79" y="110.2">23</text>
<text x="79" y="108.4">18</text>
<text x="79" y="119.4">19</text>
<text x="79" y="115.7">26</text>
<text x="79" y="121.2">20</text>
<text x="79" y="123">21</text>
<text x="79" y="124.9">22</text>
<text x="210.9" y="124.9">6</text>
<text x="210.9" y="123">7</text>
<text x="210.9" y="121.2">8</text>
<text x="79" y="126.7">27</text>
<text x="79" y="128.5">28</text>
<text x="79" y="130.3">29</text>
<text x="210.9" y="130.3">3</text>
<text x="210.9" y="128.5">4</text>
<text x="210.9" y="126.7">5</text>
<text x="79" y="135.8">8</text>
<text x="79" y="137.7">9</text>
<text x="79" y="132.2">30</text>
<text x="210.9" y="134">1</text>
<text x="210.9" y="132.2">2</text>
<text x="79" y="139.5">10</text>
<text x="49.9" y="144.8" transform="rotate(-90 49.9 144.8)">31</text>
<text x="51.7" y="144.8" transform="rotate(-90 51.7 144.8)">12</text>
</g>
<g font-size="1.7" fill="#004080">
<text x="140.7" y="27.4" transform="rotate(-90 140.7 27.4)">OUT</text>
<text x="146.2" y="27.4" transform="rotate(-90 146.2 27.4)">GND</text>
<text x="151.6" y="27.4" transform="rotate(-90 151.6 27.4)">VCC</text>
<text x="65.2" y="71.2">OSC2/CLKOUT</text>
<text x="51.1" y="73" transform="rotate(-90 51.1 73)">VDD</text>
<text x="52.9" y="73" transform="rotate(-90 52.9 73)">VDD</text>
<text x="69.9" y="74.8">RA0/AN0</text>
<text x="69.9" y="76.7">RA1/AN1</text>
<text x="54.7" y="84">RA5/AN4/SS/HLVDIN/C2OUT</text>
<text x="58.4" y="78.5">RA2/AN2/VREF-/CVREF</text>
<text x="62.9" y="82.2">RA4/T0CKIC1OUT</text>
<text x="64.5" y="80.3">RA3/AN3VREF+</text>
<text x="60.6" y="87.6">RB0/INT0/FLT0/AN12</text>
<text x="64.9" y="89.5">RB1/INT1/AN10</text>
<text x="64.9" y="95">RB4/KBI0/AN11</text>
<text x="65" y="93.1">RB3/AN9/CCP2</text>
<text x="65.9" y="91.3">RB2/INT2/AN8</text>
<text x="65.3" y="96.8">RB5/KBI1/PGM</text>
<text x="65.5" y="98.6">RB6/KBI2/PGC</text>
<text x="65.5" y="100.5">RB7/KBI3/PGD</text>
<text x="61.4" y="104.1">RC0/T1OSO/T13CKI</text>
<text x="63.4" y="105.9">RC1/T1OSI/CCP2</text>
<text x="65" y="107.8">RC2/CCP1/P1A</text>
<text x="17.4" y="111.4">1</text>
<text x="17.4" y="113.2">2</text>
<text x="47.6" y="111.4">MCLR/Vpp</text>
<text x="47.6" y="113.2">OSC1/CLKIN/RA7</text>
<text x="66" y="109.6">RC3/SCK/SCL</text>
<text x="66.4" y="111.4">RC4/SDI/SDA</text>
<text x="69.5" y="113.2">RC5/SDO</text>
<text x="17.4" y="115.1">3</text>
<text x="17.4" y="116.9">4</text>
<text x="17.4" y="118.7">5</text>
<text x="68.2" y="116.9">RC7/RX/DT</text>
<text x="68.2" y="115.1">RC6/TX/CK</text>
<text x="17.4" y="120.6">6</text>
<text x="68.8" y="120.6">RD0/PSP0</text>
<text x="68.8" y="122.4">RD1/PSP1</text>
<text x="68.8" y="124.2">RD2/PSP2</text>
<text x="65.1" y="131.5">RD6/PSP6/P1C</text>
<text x="65.2" y="129.7">RD5/PSP5/P1B</text>
<text x="68.8" y="126.1">RD3/PSP3</text>
<text x="68.8" y="127.9">RD4/PSP4</text>
<text x="65.1" y="133.3">RD7/PSP7/P1D</text>
<text x="67.1" y="137">RE0/RD/AN5</text>
<text x="51.1" y="140.8" transform="rotate(-90 51.1 140.8)">Vss</text>
<text x="52.9" y="140.8" transform="rotate(-90 52.9 140.8)">Vss</text>
<text x="66.6" y="138.9">RE1/WR/AN6</text>
<text x="67.1" y="140.7">RE2/CS/AN7</text>
</g>
<g font-size="1.6" fill="#000080">
<text x="202.1" y="4.2">LED_RGB COMMON CATHODE</text>
<text x="244.2" y="4.2">LED_RGB COMMON CATHODE</text>
<text x="154.6" y="15.2">U3</text>
<text x="202.1" y="31.6">LED_RGB COMMON CATHODE</text>
<text x="94.2" y="75.5">RINT1</text>
<text x="94.2" y="77.3">RINT2</text>
<text x="107" y="75.5">220</text>
<text x="107" y="77.3">220</text>
<text x="256.2" y="75.5">BZ1</text>
<text x="256.2" y="77.7">BUZZER</text>
<text x="94.2" y="81">RINT3</text>
<text x="107" y="81">220</text>
<text x="94.2" y="90.2">RINT4</text>
<text x="94.2" y="95.6">RINT7</text>
<text x="94.2" y="92">RINT5</text>
<text x="94.2" y="93.8">RINT6</text>
<text x="107" y="90.2">220</text>
<text x="107" y="95.6">220</text>
<text x="107" y="92">220</text>
<text x="107" y="93.8">220</text>
<text x="253.3" y="92">Q1</text>
<text x="94.2" y="104.8">RINT9</text>
<text x="94.2" y="103">RINT8</text>
<text x="94.2" y="106.6">RINT10</text>
<text x="107" y="106.6">220</text>
<text x="107" y="104.8">220</text>
<text x="107" y="103">220</text>
<text x="15.4" y="108.6">JP1</text>
<text x="147.2" y="112.1">R4</text>
<text x="147.2" y="108.5">R3</text>
<text x="160" y="112.1">1K</text>
<text x="160" y="108.5">1K</text>
<text x="94.2" y="119.4">RINT11</text>
<text x="107" y="119.4">220</text>
<text x="213.1" y="117.6">JP2</text>
<text x="13.7" y="123.1">HEADER 6</text>
<text x="94.2" y="121.2">RINT13</text>
<text x="94.2" y="123.1">RINT12</text>
<text x="107" y="121.2">220</text>
<text x="107" y="123.1">220</text>
<text x="218.6" y="126.7">HEADER 8</text>
<text x="94.2" y="137.7">RINT14</text>
<text x="107" y="137.7">220</text>
<text x="59.4" y="145">PIC18F4321</text>
<text x="163.7" y="148.7">D4</text>
<text x="176.5" y="148.7">LED</text>
</g>
<g font-size="1.6" fill="#f00">
<text x="187.8" y="7.9">PORTA.1</text>
<text x="237.2" y="7.9">PORTC.0</text>
<text x="187.8" y="13.3">PORTA.2</text>
<text x="237.2" y="13.3">PORTC.1</text>
<text x="187.8" y="18.8">PORTA.4</text>
<text x="237.2" y="18.8">PORTC.2</text>
<text x="195.2" y="35.3">PORTB.2</text>
<text x="195.2" y="40.8">PORTB.4</text>
<text x="195.2" y="46.3">PORTB.5</text>
<text x="120.2" y="75.5">PORTA.1</text>
<text x="120.2" y="77.3">PORTA.2</text>
<text x="120.2" y="81">PORTA.4</text>
<text x="120.2" y="86.5">RB0</text>
<text x="120.2" y="95.6">PORTB.5</text>
<text x="120.2" y="93.8">PORTB.4</text>
<text x="120.2" y="92">PORTB.3</text>
<text x="120.2" y="90.2">PORTB.2</text>
<text x="120.2" y="104.8">PORTC.1</text>
<text x="120.2" y="106.6">PORTC.2</text>
<text x="120.2" y="103">PORTC.0</text>
<text x="120.2" y="108.5">RC3</text>
<text x="120.2" y="112.1">RC5</text>
<text x="164.1" y="112.1">SDA</text>
<text x="164.1" y="108.5">SCL</text>
<text x="120.2" y="119.4">PORTD.0</text>
<text x="153.1" y="119">TFT_D/C#</text>
<text x="120.2" y="123.1">PORTD.2</text>
<text x="120.2" y="121.2">PORTD.1</text>
<text x="153.1" y="122.6">TFT_RST#</text>
<text x="153.1" y="120.8">TFT_CS#</text>
<text x="202.5" y="124.9">VCC</text>
<text x="202.5" y="121.2">GND</text>
<text x="202.5" y="123.1">VCC</text>
<text x="202.5" y="128.6">SDO</text>
<text x="202.5" y="126.7">SCL</text>
<text x="118.4" y="137.7">PORTE.1</text>
</g>
<g font-size="1.6" fill="#00f">
<text x="152.4" y="16.9" transform="rotate(-90 152.4 16.9)">Receiver</text>
<text x="152.4" y="19.8" transform="rotate(-90 152.4 19.8)">IR</text>
</g>
<g font-size="1.6">
<text x="154.6" y="17">IR</text>
<text x="149.1" y="40.8">VCC</text>
<text x="56.3" y="47.2">VCC</text>
<text x="244.9" y="56.1">VCC</text>
<text x="43" y="60.9">VCC</text>
<text x="26.5" y="103">USB_POWER</text>
<text x="192.6" y="124">VCC</text>
</g>
<g font-size="1.5" fill="#00f">
<text x="207.6" y="7.7">R-</text>
<text x="249.6" y="7.7">R-</text>
<text x="207.6" y="13.1">G-</text>
<text x="249.6" y="13.1">G-</text>
<text x="207.6" y="18.6">B-</text>
<text x="249.6" y="18.6">B-</text>
<text x="207.6" y="35.1">R-</text>
<text x="207.6" y="40.6">G-</text>
<text x="207.6" y="46.1">B-</text>
</g>
<g font-size=".6">
<text x="28.5" y=".7">E</text>
<text x="83.7" y=".7">D</text>
<text x="139" y=".7">C</text>
<text x="194.2" y=".7">B</text>
<text x="249.4" y=".7">A</text>
<text x=".3" y="19">E</text>
<text x="277.3" y="19">E</text>
<text x=".3" y="54.1">D</text>
<text x="277.3" y="54.1">D</text>
<text x=".3" y="89.2">C</text>
<text x="277.3" y="89.2">C</text>
<text x=".3" y="124.4">B</text>
<text x="277.3" y="124.4">B</text>
<text x=".3" y="159.5">A</text>
<text x="277.3" y="159.5">A</text>
<text x="28.5" y="177.2">E</text>
<text x="83.7" y="177.2">D</text>
<text x="139" y="177.2">C</text>
<text x="194.2" y="177.2">B</text>
<text x="249.4" y="177.2">A</text>
</g>
</svg>
